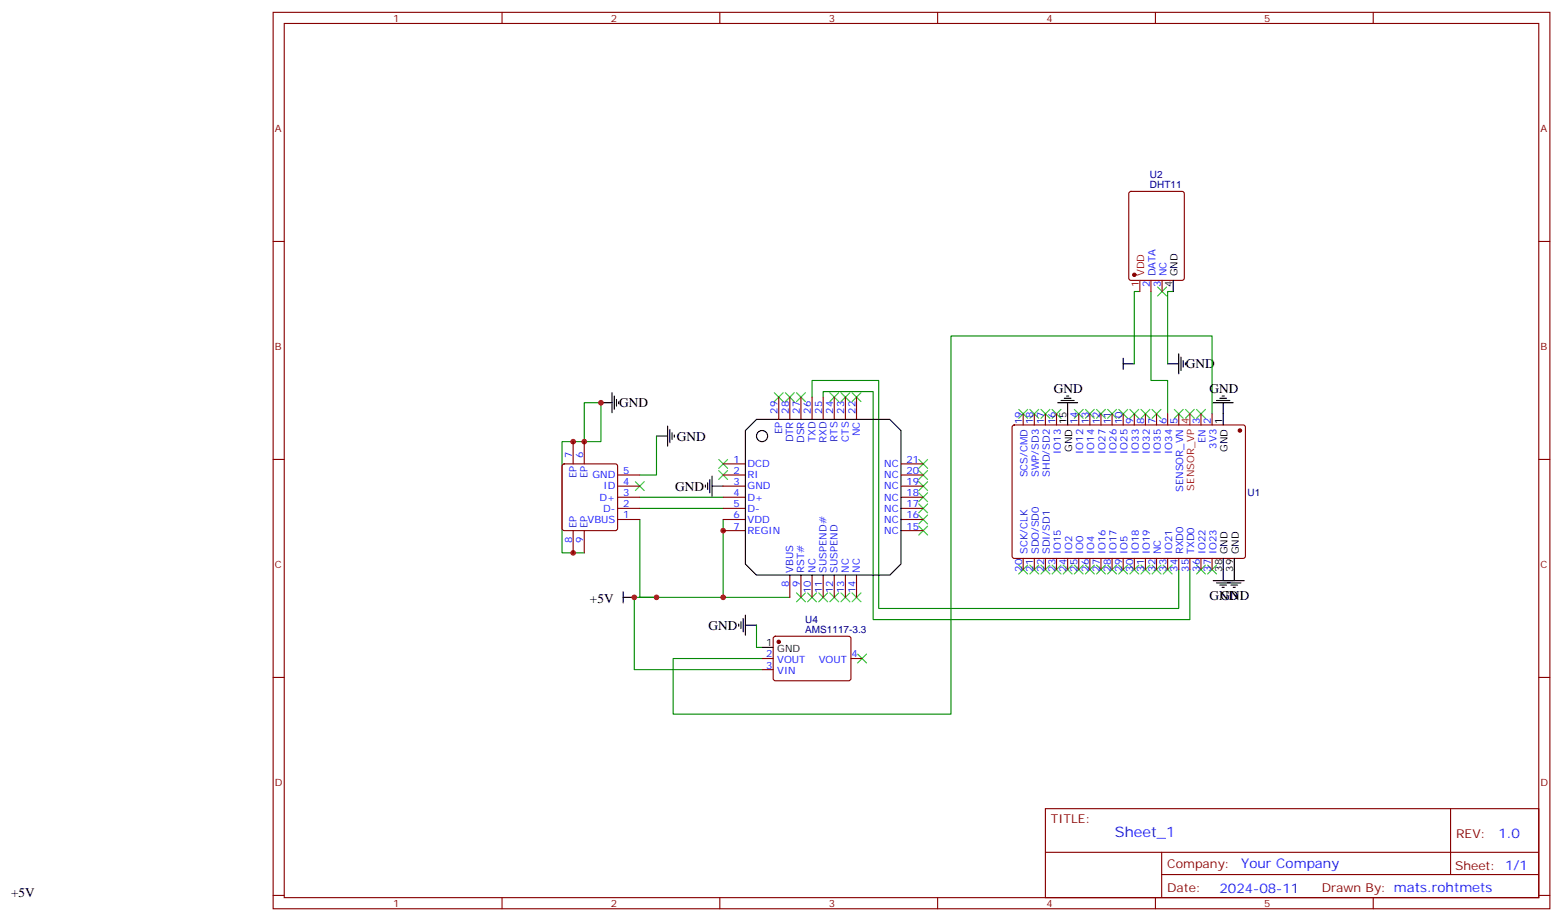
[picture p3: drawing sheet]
<svg xmlns="http://www.w3.org/2000/svg" width="496mm" height="292mm" viewBox="0 0 496 292" stroke-linecap="round" stroke-linejoin="round" font-family="sans-serif">
<g fill="none" stroke="#3c3" stroke-width=".35">
<path d="M367.5 91.1l2.8 2.8M370.3 91.1l-2.8 2.8M245.8 124.6l2.8 2.8M248.6 124.6l-2.8 2.8M249.3 124.6l2.9 2.8M252.2 124.6l-2.9 2.8M252.9 124.6l2.8 2.8M255.7 124.6l-2.8 2.8M263.5 124.6l2.8 2.8M266.3 124.6l-2.8 2.8M267 124.6l2.8 2.8M269.8 124.6l-2.8 2.8"/>
<path d="M270.5 124.6l2.8 2.8M273.3 124.6l-2.8 2.8M323.4 129.9l2.8 2.8M326.2 129.9l-2.8 2.8M327 129.9l2.8 2.8M329.8 129.9l-2.8 2.8M330.5 129.9l2.8 2.8M333.3 129.9l-2.8 2.8M334 129.9l2.8 2.8M336.8 129.9l-2.8 2.8M341.1 129.9l2.8 2.8M343.9 129.9l-2.8 2.8"/>
<path d="M344.6 129.9l2.8 2.8M347.4 129.9l-2.8 2.8M348.1 129.9l2.8 2.8M350.9 129.9l-2.8 2.8M351.6 129.9l2.9 2.8M354.5 129.9l-2.9 2.8M355.2 129.9l2.8 2.8M358 129.9l-2.8 2.8M358.7 129.9l2.8 2.8M361.5 129.9l-2.8 2.8M362.2 129.9l2.9 2.8M365.1 129.9l-2.9 2.8"/>
<path d="M365.8 129.9l2.8 2.8M368.6 129.9l-2.8 2.8M372.8 129.9l2.8 2.8M375.6 129.9l-2.8 2.8M376.3 129.9l2.9 2.8M379.2 129.9l-2.9 2.8M379.9 129.9l2.8 2.8M382.7 129.9l-2.8 2.8M201.7 152.8l2.8 2.8M204.5 152.8l-2.8 2.8M228.2 145.7l2.8 2.9M228.2 149.3l2.8 2.8"/>
<path d="M231 145.7l-2.8 2.9M231 149.3l-2.8 2.8M291.7 152.8l2.8 2.8M291.7 145.7l2.8 2.9M291.7 159.8l2.8 2.9M291.7 156.3l2.8 2.8M291.7 149.3l2.8 2.8M294.5 149.3l-2.8 2.8M294.5 159.8l-2.8 2.9M294.5 152.8l-2.8 2.8M294.5 156.3l-2.8 2.8M294.5 145.7l-2.8 2.9"/>
<path d="M291.7 166.9l2.8 2.8M291.7 163.4l2.8 2.8M294.5 166.9l-2.8 2.8M294.5 163.4l-2.8 2.8M323.4 179.2l2.8 2.9M326.2 179.2l-2.8 2.9M327 179.2l2.8 2.9M329.8 179.2l-2.8 2.9M330.5 179.2l2.8 2.9M333.3 179.2l-2.8 2.9M334 179.2l2.8 2.9M336.8 179.2l-2.8 2.9"/>
<path d="M337.5 179.2l2.9 2.9M340.4 179.2l-2.9 2.9M341.1 179.2l2.8 2.9M343.9 179.2l-2.8 2.9M344.6 179.2l2.8 2.9M347.4 179.2l-2.8 2.9M348.1 179.2l2.8 2.9M350.9 179.2l-2.8 2.9M351.6 179.2l2.9 2.9M354.5 179.2l-2.9 2.9M355.2 179.2l2.8 2.9M358 179.2l-2.8 2.9"/>
<path d="M358.7 179.2l2.8 2.9M361.5 179.2l-2.8 2.9M362.2 179.2l2.9 2.9M365.1 179.2l-2.9 2.9M365.8 179.2l2.8 2.9M368.6 179.2l-2.8 2.9M369.3 179.2l2.8 2.9M372.1 179.2l-2.8 2.9M379.9 179.2l2.8 2.9M382.7 179.2l-2.8 2.9M383.4 179.2l2.8 2.9M386.2 179.2l-2.8 2.9"/>
<path d="M252.9 188.1l2.8 2.8M255.7 188.1l-2.8 2.8M256.4 188.1l2.8 2.8M259.2 188.1l-2.8 2.8M259.9 188.1l2.8 2.8M262.7 188.1l-2.8 2.8M263.5 188.1l2.8 2.8M266.3 188.1l-2.8 2.8M267 188.1l2.8 2.8M269.8 188.1l-2.8 2.8M270.5 188.1l2.8 2.8M273.3 188.1l-2.8 2.8"/>
<path d="M272.3 207.5l2.8 2.8M275.1 207.5l-2.8 2.8"/>
</g>
<g fill="none" stroke="#000" stroke-width=".35">
<path d="M356.6 115.4h3.5M356.6 113.6v3.6M370.7 115.4h3.5M374.2 112.2v6.4M374.9 113.3v4.2M375.6 114.3v2.2M376.3 115v.7M190.8 127.7h3.5M194.3 124.6v6.3M195 125.6v4.3M195.7 126.7v2.1M196.4 127.4v.7"/>
<path d="M208.4 138.3h3.5M211.9 135.1v6.4M212.7 136.2v4.2M213.4 137.3v2.1M214.1 138v.7M335.8 127.7h6.3M336.8 127h4.3M337.9 126.3h2.1M338.6 125.6h.7M338.9 127.7v3.6M385.2 127.7h6.3M386.2 127h4.3"/>
<path d="M387.3 126.3h2.1M388 125.6h.7M388.3 127.7v3.6M223.9 153.8v.8M224.6 153.1v2.2M225.4 152.1v4.2M226.1 154.2h3.5M226.1 151v6.4M197.8 189.5h3.6M197.8 187.7v3.5M234.5 197.9v.7M235.2 197.2v2.2"/>
<path d="M235.9 196.2v4.2M236.6 198.3h3.6M236.6 195.1v6.4M385.2 184.2h9.8M386.2 184.9h7.8M387.3 185.6h2.1M388 186.3h.7M388.3 180.7v3.5M390.8 185.6h2.1M391.5 186.3h.7M391.9 180.7v3.5"/>
</g>
<g fill="none" stroke="#008700" stroke-width=".35">
<path d="M361.9 92.5h-1.8v22.9M365.4 92.5v28.2h5.3v10.6M372.5 92.5h-1.8v22.9M208.4 138.3v12.4h-5.3M257.8 126v-5.3h21.2v72.3h95.2v-12.3M261.3 126v-1.8h15.9v72.3h100.6v-15.8M384.8 131.3v-24.7h-82.9v119.9h-88.2v-17.6h28.2M185.5 140.1h5.3v-12.4h-5.3v12.4h-7.1v35.3h7.1M203.1 157.7h26.5M203.1 164.8v24.7h47.7M203.1 161.3h26.5M229.6 164.8v24.7"/>
<path d="M208.4 189.5h-7v22.9h40.5M240.2 198.3v7.1h1.7"/>
</g>
<g fill="none" stroke="#870000" stroke-width=".35">
<path d="M86.7 3.9h405.4v284.4h-405.4zM90.2 7.4h398.3v277.3h-398.3zM159.4 3.9v3.5M228.5 3.9v3.5M297.7 3.9v3.5M366.8 3.9v3.5M436 3.9v3.5M86.7 76.6h3.5M488.5 76.6h3.6M86.7 145.7h3.5M488.5 145.7h3.6M86.7 214.9h3.5"/>
<path d="M488.5 214.9h3.6M331.9 256.5h156.6v28.2h-156.6zM460.5 256.5v20.9M331.9 270.4h156.5M368.8 277.4h119.6M368.8 270.4v14.1M86.7 284h3.5M159.4 284.7v3.6M228.5 284.7v3.6M297.7 284.7v3.6M366.8 284.7v3.6M436 284.7v3.6"/>
<path d="M488.5 284h3.6"/>
</g>
<g fill="#c00">
<circle cx="190.8" cy="127.7" r=".88"/>
<circle cx="229.6" cy="189.5" r=".88"/>
<circle cx="229.6" cy="168.3" r=".88"/>
<circle cx="208.4" cy="189.5" r=".88"/>
<circle cx="182" cy="175.4" r=".88"/>
<circle cx="185.5" cy="140.1" r=".88"/>
<circle cx="182" cy="140.1" r=".88"/>
<circle cx="201.4" cy="189.5" r=".88"/>
</g>
<g fill="none" stroke="#870000" stroke-width=".35">
<path d="M358.6 60.9l.5-.2h16.2l.6 .4 .1 27.1-.5 .7h-16.4l-.7-.4v-27.1zM365.4 88.9v3.6M368.9 88.9v3.6M247.2 126v7M250.8 126v7M254.3 126v7M257.8 126v7M261.3 126v7M264.9 126v7M268.4 126v7M271.9 126v7M321.5 135l.5-.2 73 .1 .4 .6-.1 41.2-.6 .4h-73l-.4-.7v-40.9z"/>
<path d="M324.8 131.3v3.5M328.4 131.3v3.5M331.9 131.3v3.5M335.4 131.3v3.5M342.5 131.3v3.5M346 131.3v3.5M349.5 131.3v3.5M353.1 131.3v3.5M356.6 131.3v3.5M360.1 131.3v3.5M363.6 131.3v3.5M367.2 131.3v3.5"/>
<path d="M370.7 131.3v3.5M374.2 131.3v3.5M381.3 131.3v3.5M384.8 131.3v3.5M178.7 147.4l.4-.3h16.3l.5 .3 .2 .4v19.8l-.3 .5-.4 .2h-16.3l-.5-.2-.2-.5v-19.8zM182 140.1v7M185.5 140.1v7M196.1 150.7h7M196.1 154.2h7M196.1 157.7h7M229.6 150.7h7M229.6 154.2h7"/>
<path d="M229.6 157.7h7M229.6 147.1h7M286 150.7h7.1M286 154.2h7.1M286 157.7h7.1M286 147.1h7.1M182 168.3v7.1M185.5 168.3v7.1M196.1 161.3h7M196.1 164.8h7M229.6 161.3h7M229.6 164.8h7"/>
<path d="M229.6 168.3h7M286 161.3h7.1M286 164.8h7.1M286 168.3h7.1M324.8 177.1v3.6M328.4 177.1v3.6M331.9 177.1v3.6M335.4 177.1v3.6M338.9 177.1v3.6M342.5 177.1v3.6M346 177.1v3.6M349.5 177.1v3.6"/>
<path d="M353.1 177.1v3.6M356.6 177.1v3.6M360.1 177.1v3.6M363.6 177.1v3.6M367.2 177.1v3.6M370.7 177.1v3.6M374.2 177.1v3.6M377.8 177.1v3.6M381.3 177.1v3.6M384.8 177.1v3.6M250.8 182.4v7.1M254.3 182.4v7.1"/>
<path d="M257.8 182.4v7.1M261.3 182.4v7.1M264.9 182.4v7.1M268.4 182.4v7.1M271.9 182.4v7.1M241.9 208.9h3.6M241.9 212.4h3.6M245.7 202l.5-.2 23.5 .1 .5 .6-.1 13-.6 .4h-23.6l-.4-.7v-12.7zM270.2 208.9h3.5"/>
</g>
<g fill="#870000" stroke="#870000" stroke-width=".35">
<circle cx="360.1" cy="87.2" r=".53"/>
<circle cx="247.2" cy="203.6" r=".53"/>
<circle cx="393.6" cy="136.6" r=".53"/>
</g>
<path d="M361.9 88.9v3.6M377.8 131.3v3.5" fill="none" stroke="#f00" stroke-width=".35"/>
<g fill="none" stroke="#000" stroke-width=".35">
<path d="M372.5 88.9v3.6M240.2 133h42.3l3.5 3.6v42.3l-3.5 3.5h-42.3l-3.6-3.5v-42.3zM338.9 131.3v3.5M388.3 131.3v3.5M388.3 177.1v3.6M391.9 177.1v3.6M241.9 205.4h3.6"/>
<circle cx="241.9" cy="138.3" r="1.76"/>
</g>
<text font-size="4.6" fill="#00f" x="354" y="265.5">Sheet_1</text>
<g font-size="4.2">
<text x="376.5" y="116.8">GND</text>
<text x="334.6" y="124.8">GND</text>
<text x="384" y="124.8">GND</text>
<text x="196.6" y="129.2">GND</text>
<text x="214.9" y="140">GND</text>
<text x="214.4" y="155.8">GND</text>
<text x="187.3" y="191.2">+5V</text>
<text x="384" y="190.4">GND</text>
<text x="387.5" y="190.4">GND</text>
<text x="225" y="199.9">GND</text>
<text x="3.5" y="284.4">+5V</text>
</g>
<g font-size="4.2" fill="#00f">
<text x="475.7" y="265.8">1.0</text>
<text x="394.1" y="275.3">Your Company</text>
<text x="387.1" y="283.1">2024-08-11</text>
</g>
<g font-size="3.9" fill="#800">
<text x="333.7" y="261.1">TITLE:</text>
<text x="462.3" y="265.8">REV:</text>
<text x="370.6" y="275.3">Company:</text>
<text x="461.9" y="275.9">Sheet: 1/1</text>
<text x="370.6" y="283">Date:</text>
<text x="419.6" y="283.1">Drawn By: mats.rohtmets</text>
</g>
<g font-size="3.2" fill="#800">
<text x="124.8" y="6.9">1</text>
<text x="194" y="6.9">2</text>
<text x="263.1" y="6.9">3</text>
<text x="332.2" y="6.9">4</text>
<text x="401.4" y="6.9">5</text>
<text x="87.2" y="42">A</text>
<text x="489.1" y="42">A</text>
<text x="87.2" y="111.2">B</text>
<text x="489.1" y="111.2">B</text>
<text x="87.2" y="180.3">C</text>
<text x="489.1" y="180.3">C</text>
<text x="87.2" y="249.4">D</text>
<text x="489.1" y="249.4">D</text>
<text x="124.8" y="287.7">1</text>
<text x="194" y="287.7">2</text>
<text x="263.1" y="287.7">3</text>
<text x="332.2" y="287.7">4</text>
<text x="401.4" y="287.7">5</text>
</g>
<g font-size="3.2" fill="#000080">
<text x="365.1" y="59.7">DHT11</text>
<text x="365.1" y="56.4">U2</text>
<text x="396.1" y="157.3">U1</text>
<text x="255.6" y="197.6">U4</text>
<text x="255.6" y="200.8">AMS1117-3.3</text>
</g>
<g font-size="3.2" fill="#f00">
<text x="363.3" y="87.6" transform="rotate(-90 363.3 87.6)">VDD</text>
<text x="361.5" y="91.1" transform="rotate(-90 361.5 91.1)">1</text>
<text x="377.4" y="134.6" transform="rotate(-90 377.4 134.6)">4</text>
<text x="379.2" y="155.6" transform="rotate(-90 379.2 155.6)">SENSOR_VP</text>
</g>
<g font-size="3.2" fill="#00f">
<text x="366.8" y="87.6" transform="rotate(-90 366.8 87.6)">DATA</text>
<text x="370.3" y="87.6" transform="rotate(-90 370.3 87.6)">NC</text>
<text x="365.1" y="91.1" transform="rotate(-90 365.1 91.1)">2</text>
<text x="368.6" y="91.1" transform="rotate(-90 368.6 91.1)">3</text>
<text x="246.9" y="131.3" transform="rotate(-90 246.9 131.3)">29</text>
<text x="250.4" y="131.3" transform="rotate(-90 250.4 131.3)">28</text>
<text x="253.9" y="131.3" transform="rotate(-90 253.9 131.3)">27</text>
<text x="257.5" y="131.3" transform="rotate(-90 257.5 131.3)">26</text>
<text x="261" y="131.3" transform="rotate(-90 261 131.3)">25</text>
<text x="264.5" y="131.3" transform="rotate(-90 264.5 131.3)">24</text>
<text x="268" y="131.3" transform="rotate(-90 268 131.3)">23</text>
<text x="271.6" y="131.3" transform="rotate(-90 271.6 131.3)">22</text>
<text x="248.3" y="137.7" transform="rotate(-90 248.3 137.7)">EP</text>
<text x="324.5" y="134.6" transform="rotate(-90 324.5 134.6)">19</text>
<text x="328" y="134.6" transform="rotate(-90 328 134.6)">18</text>
<text x="331.5" y="134.6" transform="rotate(-90 331.5 134.6)">17</text>
<text x="335.1" y="134.6" transform="rotate(-90 335.1 134.6)">16</text>
<text x="342.1" y="134.6" transform="rotate(-90 342.1 134.6)">14</text>
<text x="345.7" y="134.6" transform="rotate(-90 345.7 134.6)">13</text>
<text x="349.2" y="134.6" transform="rotate(-90 349.2 134.6)">12</text>
<text x="352.7" y="134.6" transform="rotate(-90 352.7 134.6)">11</text>
<text x="356.2" y="134.6" transform="rotate(-90 356.2 134.6)">10</text>
<text x="359.8" y="134.6" transform="rotate(-90 359.8 134.6)">9</text>
<text x="363.3" y="134.6" transform="rotate(-90 363.3 134.6)">8</text>
<text x="366.8" y="134.6" transform="rotate(-90 366.8 134.6)">7</text>
<text x="370.3" y="134.6" transform="rotate(-90 370.3 134.6)">6</text>
<text x="373.9" y="134.6" transform="rotate(-90 373.9 134.6)">5</text>
<text x="380.9" y="134.6" transform="rotate(-90 380.9 134.6)">3</text>
<text x="384.5" y="134.6" transform="rotate(-90 384.5 134.6)">2</text>
<text x="251.8" y="140.3" transform="rotate(-90 251.8 140.3)">DTR</text>
<text x="255.3" y="140.6" transform="rotate(-90 255.3 140.6)">DSR</text>
<text x="258.9" y="140.3" transform="rotate(-90 258.9 140.3)">TXD</text>
<text x="262.4" y="140.6" transform="rotate(-90 262.4 140.6)">RXD</text>
<text x="265.9" y="140.1" transform="rotate(-90 265.9 140.1)">RTS</text>
<text x="269.5" y="140.1" transform="rotate(-90 269.5 140.1)">CTS</text>
<text x="273" y="138.3" transform="rotate(-90 273 138.3)">NC</text>
<text x="336.8" y="144" transform="rotate(-90 336.8 144)">IO13</text>
<text x="343.9" y="144" transform="rotate(-90 343.9 144)">IO12</text>
<text x="347.4" y="144" transform="rotate(-90 347.4 144)">IO14</text>
<text x="350.9" y="144" transform="rotate(-90 350.9 144)">IO27</text>
<text x="354.5" y="144" transform="rotate(-90 354.5 144)">IO26</text>
<text x="358" y="144" transform="rotate(-90 358 144)">IO25</text>
<text x="361.5" y="144" transform="rotate(-90 361.5 144)">IO33</text>
<text x="365.1" y="144" transform="rotate(-90 365.1 144)">IO32</text>
<text x="368.6" y="144" transform="rotate(-90 368.6 144)">IO35</text>
<text x="372.1" y="144" transform="rotate(-90 372.1 144)">IO34</text>
<text x="382.7" y="140.5" transform="rotate(-90 382.7 140.5)">EN</text>
<text x="386.2" y="142.3" transform="rotate(-90 386.2 142.3)">3V3</text>
<text x="181.6" y="145.4" transform="rotate(-90 181.6 145.4)">7</text>
<text x="185.1" y="145.4" transform="rotate(-90 185.1 145.4)">6</text>
<text x="232.9" y="146.8">1</text>
<text x="237.3" y="148.2">DCD</text>
<text x="280.7" y="148.2">NC</text>
<text x="287.8" y="146.8">21</text>
<text x="183" y="151.8" transform="rotate(-90 183 151.8)">EP</text>
<text x="186.5" y="151.8" transform="rotate(-90 186.5 151.8)">EP</text>
<text x="188.1" y="151.7">GND</text>
<text x="191.6" y="155.3">ID</text>
<text x="197.8" y="150.3">5</text>
<text x="197.8" y="153.8">4</text>
<text x="232.9" y="150.3">2</text>
<text x="232.9" y="153.8">3</text>
<text x="237.3" y="151.7">RI</text>
<text x="237.3" y="155.3">GND</text>
<text x="280.7" y="155.3">NC</text>
<text x="280.7" y="151.7">NC</text>
<text x="287.8" y="153.8">19</text>
<text x="287.8" y="150.3">20</text>
<text x="326.2" y="151.4" transform="rotate(-90 326.2 151.4)">SCS/CMD</text>
<text x="329.8" y="151.4" transform="rotate(-90 329.8 151.4)">SWP/SD3</text>
<text x="333.3" y="151.2" transform="rotate(-90 333.3 151.2)">SHD/SD2</text>
<text x="190.3" y="158.8">D+</text>
<text x="197.8" y="157.4">3</text>
<text x="197.8" y="160.9">2</text>
<text x="232.9" y="157.4">4</text>
<text x="232.9" y="160.9">5</text>
<text x="237.3" y="158.8">D+</text>
<text x="280.7" y="158.8">NC</text>
<text x="287.8" y="160.9">17</text>
<text x="287.8" y="157.4">18</text>
<text x="375.6" y="156.1" transform="rotate(-90 375.6 156.1)">SENSOR_VN</text>
<text x="183" y="167.6" transform="rotate(-90 183 167.6)">EP</text>
<text x="186.5" y="165.8">VBUS</text>
<text x="186.5" y="167.6" transform="rotate(-90 186.5 167.6)">EP</text>
<text x="191.5" y="162.3">D-</text>
<text x="197.8" y="164.4">1</text>
<text x="232.9" y="164.4">6</text>
<text x="232.9" y="168">7</text>
<text x="237.3" y="162.3">D-</text>
<text x="237.3" y="165.8">VDD</text>
<text x="280.7" y="165.8">NC</text>
<text x="280.7" y="162.3">NC</text>
<text x="287.8" y="168">15</text>
<text x="287.8" y="164.4">16</text>
<text x="181.6" y="172.1" transform="rotate(-90 181.6 172.1)">8</text>
<text x="185.1" y="172.1" transform="rotate(-90 185.1 172.1)">9</text>
<text x="237.3" y="169.4">REGIN</text>
<text x="280.7" y="169.4">NC</text>
<text x="326.2" y="175.8" transform="rotate(-90 326.2 175.8)">SCK/CLK</text>
<text x="329.8" y="175.8" transform="rotate(-90 329.8 175.8)">SDO/SD0</text>
<text x="333.3" y="175.8" transform="rotate(-90 333.3 175.8)">SDI/SD1</text>
<text x="336.8" y="175.8" transform="rotate(-90 336.8 175.8)">IO15</text>
<text x="340.4" y="175.8" transform="rotate(-90 340.4 175.8)">IO2</text>
<text x="343.9" y="175.8" transform="rotate(-90 343.9 175.8)">IO0</text>
<text x="347.4" y="175.8" transform="rotate(-90 347.4 175.8)">IO4</text>
<text x="350.9" y="175.8" transform="rotate(-90 350.9 175.8)">IO16</text>
<text x="354.5" y="175.8" transform="rotate(-90 354.5 175.8)">IO17</text>
<text x="358" y="175.8" transform="rotate(-90 358 175.8)">IO5</text>
<text x="361.5" y="175.8" transform="rotate(-90 361.5 175.8)">IO18</text>
<text x="365.1" y="175.8" transform="rotate(-90 365.1 175.8)">IO19</text>
<text x="368.6" y="175.8" transform="rotate(-90 368.6 175.8)">NC</text>
<text x="372.1" y="175.8" transform="rotate(-90 372.1 175.8)">IO21</text>
<text x="375.6" y="175.8" transform="rotate(-90 375.6 175.8)">RXD0</text>
<text x="379.2" y="175.8" transform="rotate(-90 379.2 175.8)">TXD0</text>
<text x="382.7" y="175.8" transform="rotate(-90 382.7 175.8)">IO22</text>
<text x="386.2" y="175.8" transform="rotate(-90 386.2 175.8)">IO23</text>
<text x="251.8" y="181.7" transform="rotate(-90 251.8 181.7)">VBUS</text>
<text x="255.3" y="181.7" transform="rotate(-90 255.3 181.7)">RST#</text>
<text x="258.9" y="181.7" transform="rotate(-90 258.9 181.7)">NC</text>
<text x="262.4" y="181.7" transform="rotate(-90 262.4 181.7)">SUSPEND#</text>
<text x="265.9" y="181.7" transform="rotate(-90 265.9 181.7)">SUSPEND</text>
<text x="269.5" y="181.7" transform="rotate(-90 269.5 181.7)">NC</text>
<text x="273" y="181.7" transform="rotate(-90 273 181.7)">NC</text>
<text x="324.5" y="181.3" transform="rotate(-90 324.5 181.3)">20</text>
<text x="328" y="181.3" transform="rotate(-90 328 181.3)">21</text>
<text x="331.5" y="181.3" transform="rotate(-90 331.5 181.3)">22</text>
<text x="335.1" y="181.3" transform="rotate(-90 335.1 181.3)">23</text>
<text x="338.6" y="181.3" transform="rotate(-90 338.6 181.3)">24</text>
<text x="342.1" y="181.3" transform="rotate(-90 342.1 181.3)">25</text>
<text x="345.7" y="181.3" transform="rotate(-90 345.7 181.3)">26</text>
<text x="349.2" y="181.3" transform="rotate(-90 349.2 181.3)">27</text>
<text x="352.7" y="181.3" transform="rotate(-90 352.7 181.3)">28</text>
<text x="356.2" y="181.3" transform="rotate(-90 356.2 181.3)">29</text>
<text x="359.8" y="181.3" transform="rotate(-90 359.8 181.3)">30</text>
<text x="363.3" y="181.3" transform="rotate(-90 363.3 181.3)">31</text>
<text x="366.8" y="181.3" transform="rotate(-90 366.8 181.3)">32</text>
<text x="370.3" y="181.3" transform="rotate(-90 370.3 181.3)">33</text>
<text x="373.9" y="181.3" transform="rotate(-90 373.9 181.3)">34</text>
<text x="377.4" y="181.3" transform="rotate(-90 377.4 181.3)">35</text>
<text x="380.9" y="181.3" transform="rotate(-90 380.9 181.3)">36</text>
<text x="384.5" y="181.3" transform="rotate(-90 384.5 181.3)">37</text>
<text x="250.4" y="186.2" transform="rotate(-90 250.4 186.2)">8</text>
<text x="253.9" y="186.2" transform="rotate(-90 253.9 186.2)">9</text>
<text x="257.5" y="188.2" transform="rotate(-90 257.5 188.2)">10</text>
<text x="261" y="188.2" transform="rotate(-90 261 188.2)">11</text>
<text x="264.5" y="188.2" transform="rotate(-90 264.5 188.2)">12</text>
<text x="268" y="188.2" transform="rotate(-90 268 188.2)">13</text>
<text x="271.6" y="188.2" transform="rotate(-90 271.6 188.2)">14</text>
<text x="243.3" y="208.5">2</text>
<text x="270.3" y="208.5">4</text>
<text x="243.3" y="212.1">3</text>
<text x="246.8" y="210.3">VOUT</text>
<text x="246.8" y="213.8">VIN</text>
<text x="259.9" y="210.3">VOUT</text>
</g>
<g font-size="3.2">
<text x="373.9" y="87.6" transform="rotate(-90 373.9 87.6)">GND</text>
<text x="372.1" y="91.1" transform="rotate(-90 372.1 91.1)">4</text>
<text x="338.6" y="134.6" transform="rotate(-90 338.6 134.6)">15</text>
<text x="388" y="134.6" transform="rotate(-90 388 134.6)">1</text>
<text x="340.4" y="143.4" transform="rotate(-90 340.4 143.4)">GND</text>
<text x="389.7" y="143.4" transform="rotate(-90 389.7 143.4)">GND</text>
<text x="389.7" y="175.8" transform="rotate(-90 389.7 175.8)">GND</text>
<text x="393.3" y="175.8" transform="rotate(-90 393.3 175.8)">GND</text>
<text x="388" y="181.3" transform="rotate(-90 388 181.3)">38</text>
<text x="391.5" y="181.3" transform="rotate(-90 391.5 181.3)">39</text>
<text x="243.3" y="205">1</text>
<text x="246.8" y="206.8">GND</text>
</g>
</svg>
